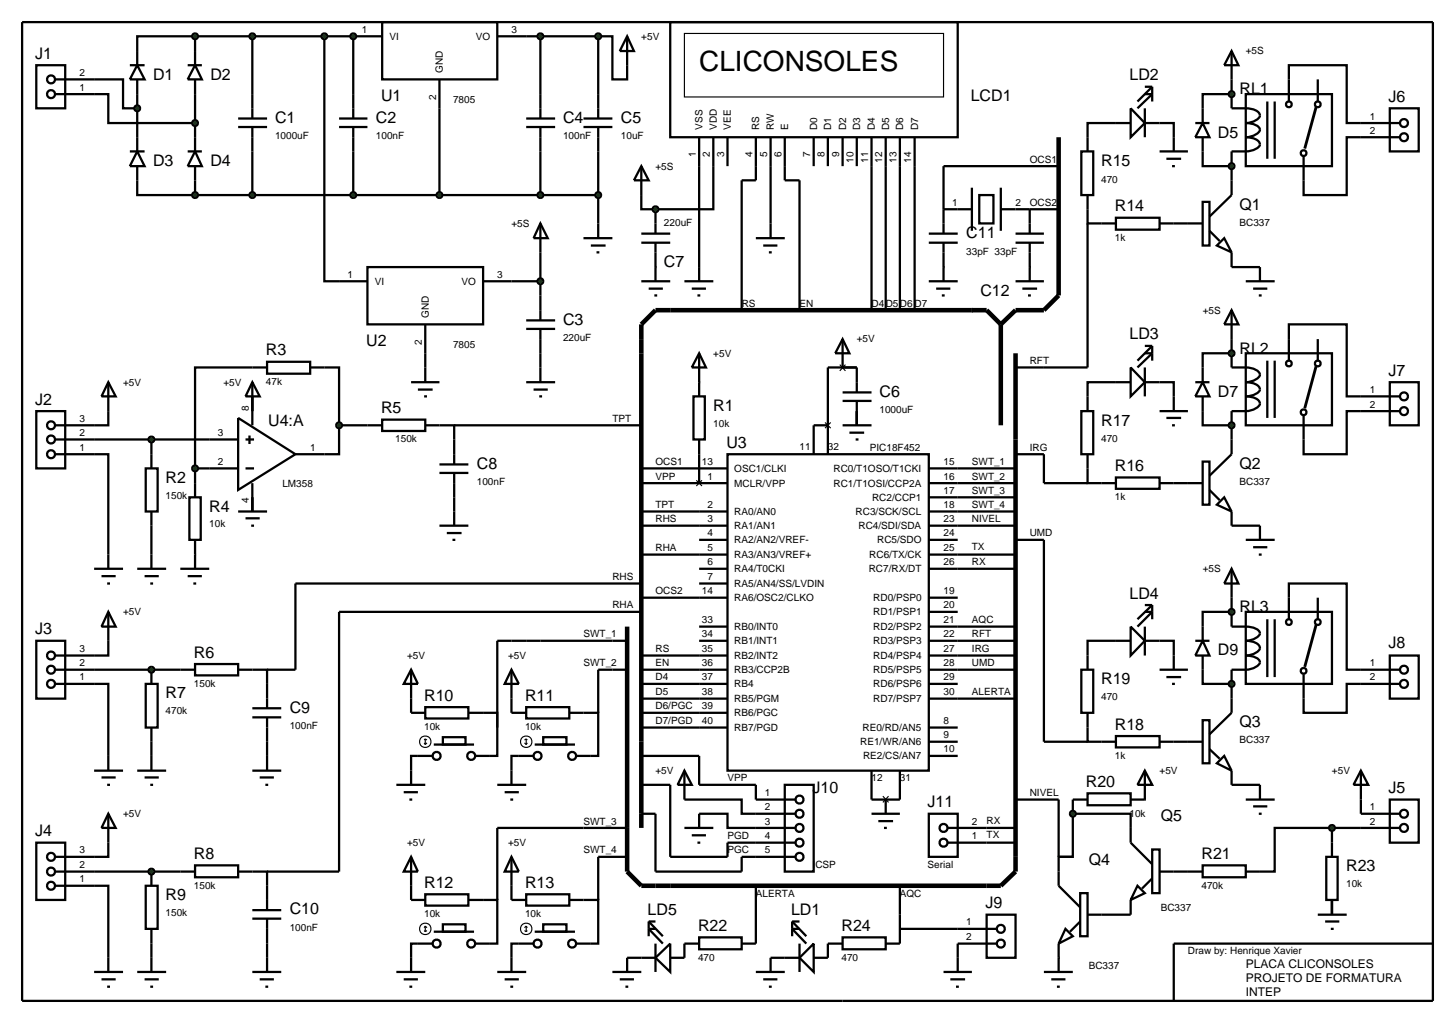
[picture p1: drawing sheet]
<svg xmlns="http://www.w3.org/2000/svg" width="257mm" height="180mm" viewBox="0 0 257 180" stroke-linecap="round" stroke-linejoin="round" font-family="sans-serif">
<g fill="none" stroke="#000" stroke-width=".4">
<path d="M3.9 3.9h248.8v172.6h-248.8zM6.4 11.5h5.1v7.6h-5.1zM9.7 14h12v5.1h2.5M9.7 16.6h9.4v5.1h15.3M22.9 11.5h2.6M24.2 11.5l1.3 2.5h-2.6zM24.2 14v12.7M33.1 11.5h2.5M34.4 6.4h-10.2v5.1M34.4 11.5l1.2 2.5h-2.5zM34.4 6.4v5.1M34.4 14v12.7"/>
<path d="M34.4 6.4h27.9v10.2M44.5 6.4v10.2M57.2 6.4v43.2h2.6M77.5 19.1v15.3M92.8 6.4h12.7M95.3 6.4v10.2M105.5 6.4h2.5v7.6h2.6v-2.5M105.5 6.4v10.2M217.2 16.6h-5.1v2.5M217.2 14v5.1M227.3 14v-2.5h10.2v10.2h2.5M22.9 26.7h2.6"/>
<path d="M24.2 29.3v5.1h10.2M24.2 26.7l1.3 2.6h-2.6zM33.1 26.7h2.5M34.4 26.7l1.2 2.6h-2.5zM34.4 29.3v5.1M34.4 34.4h71.1M44.5 26.7v7.7M62.3 26.7v7.7M95.3 26.7v7.7M105.5 26.7v12.7M123.3 29.3v17.8M125.8 29.3v7.6h-12.7v-2.5"/>
<path d="M135.9 29.3v10.1M166.4 36.9h2.5M179.1 36.9h2.5M191.8 36.9v2.5h2.5M196.8 21.7h-5v2.5M204.5 21.7h2.5v2.5M207 39.4h2.5M212.1 26.7v2.6h5.1M217.2 26.7v5.1M240 24.2h-2.5v10.2h-7.6v-2.6M90.2 49.6h5.1M95.3 44.5v7.6"/>
<path d="M148.6 59.8l1.2 2.5h-2.5zM148.6 59.8v5M217.2 47.1h5M217.2 59.8v5M227.3 59.8v-2.6h10.2v12.7h2.5M16.6 77.5h20.3M19.1 72.5v2.5h-2.5M26.7 77.5v2.6M44.5 64.8h-10.1v17.8M44.5 69.9v2.6M57.2 64.8h2.6v10.2M59.8 75v5.1h-2.6"/>
<path d="M59.8 75h5M75 62.3v2.5M77.5 75h2.6v2.5M95.3 62.3v2.5M122.3 69.9h2v7.6h-2zM123.3 62.3l1.2 2.5h-2.5zM123.3 62.3v7.6M123.3 77.5v7.7M146 75h-2.5v5.1M148.6 75h5.1M148.6 69.2h5.1M148.6 70.7h5.1"/>
<path d="M149.8 76.3h2.6M150.9 77.5h.5M151.1 69.2v-4.4h-5.1v15.3M151.1 70.7v4.3M196.8 67.4h-5v2.5M204.5 67.4h2.5v2.5M212.1 72.5v2.5h5.1M217.2 62.3h-5.1v2.5M217.2 72.5v5M240 72.5h-2.5v7.6h-7.6v-2.6M16.6 80.1h2.5v17.7M26.7 92.7v5.1"/>
<path d="M34.4 82.6v2.6M34.4 82.6h2.5M44.5 87.7v2.5M80.1 87.7v2.5M113.1 82.6h15.2M113.1 85.2h15.2M113.1 92.7h15.2M113.1 90.2h15.2M113.1 97.8h15.2M123.3 95.2h5M128.3 80.1h35.5v55.8h-35.5zM163.8 82.6h15.3"/>
<path d="M163.8 85.2h15.3M163.8 92.7h15.3M163.8 90.2h15.3M163.8 95.2h5.1M163.8 97.8h5.1M163.8 87.7h15.3M191.8 82.6v2.6h2.5M207 85.2h2.5M217.2 92.7h5M16.6 118.1h15.2M19.1 113v2.6h-2.5M44.5 118.1h2.6v2.5"/>
<path d="M113.1 118.1h15.2M113.1 105.4h15.2M113.1 115.6h15.2M123.3 100.3h5M123.3 102.9h5M123.3 110.5h5M123.3 113h5M163.8 118.1h15.3M163.8 100.3h5.1M163.8 105.4h5.1M163.8 107.9h5.1M163.8 110.5h15.3"/>
<path d="M163.8 113h15.3M163.8 115.6h15.3M196.8 113h-5v2.6M204.5 113h2.5v2.6M212.1 118.1v2.5h5.1M217.2 107.9h-5.1v2.6M217.2 105.4v5.1M217.2 118.1v5.1M227.3 105.4v-2.5h10.2v15.2h2.5M16.6 120.6h2.5v12.7M26.7 130.8v2.5M47.1 130.8v2.5"/>
<path d="M72.5 123.2v2.5M73.7 133.3h-1.2v2.6M85.2 125.7h2.5v7.6h-1.3M90.2 123.2v2.5M91.5 133.3h-1.3v2.6M102.9 125.7h2.6v7.6h-1.3M113.1 128.3h15.2M113.1 120.6h15.2M113.1 123.2h15.2M113.1 125.7h15.2M153.7 135.9v5.1h5v-5.1M163.8 130.8h5.1"/>
<path d="M163.8 128.3h5.1M163.8 133.3h5.1M163.8 120.6h5.1M163.8 123.2h15.3M191.8 128.3v2.5h2.5M207 130.8h2.5M217.2 138.4h5M240 120.6h-2.5v5.1h-7.6v-2.5M16.6 156.2h2.5v12.7M16.6 153.7h15.2M19.1 148.6v2.5h-2.5M44.5 153.7h2.6v2.5"/>
<path d="M72.5 156.2v2.5M85.2 158.7h2.5v7.7h-1.3M90.2 156.2v2.5M102.9 158.7h2.6v7.7h-1.3M120.7 141h10.1v2.5h2.5M123.3 143.5h5v2.5h5M153.7 143.5h5M154.9 144.8h2.6M155.9 146h.5M156.2 141v2.5M189.2 143.5h10.2v2.5M189.2 143.5v7.6h-2.5v2.6"/>
<path d="M189.2 141v2.5M207 153.7h2.5M234.9 146h-10.1v7.7h-2.6M234.9 146v2.6M234.9 158.7v2.6M234.9 146h5.1M240 141v2.5M26.7 166.4v2.5M47.1 166.4v2.5M73.7 166.4h-1.2v2.5M91.5 166.4h-1.3v2.5M110.6 168.9h2.5"/>
<path d="M120.7 166.4v2.5M135.9 168.9h2.5M146 166.4v2.5M168.9 166.4v2.5M194.3 161.3h5.1"/>
<circle cx="9" cy="14" r=".7"/>
<circle cx="9" cy="16.6" r=".7"/>
</g>
<path d="M118.2 54.7h53.2M113.1 62.3v68.5M179.1 77.5v73.6M118.2 156.2h55.8" fill="none" stroke="#000" stroke-width=".8" stroke-linecap="butt"/>
<path d="M155.7 140.4l1 1.1M156.7 140.4l-1 1.1" fill="none" stroke="#000" stroke-width=".2"/>
<g fill="#004000" stroke="#000" stroke-width=".4">
<path d="M23.9 18.7l.3-.1-.5 .5zM24.2 18.6l.4 .2 .1 .3zM24.2 19.6l.5-.5-.2 .4zM23.7 19.1l.5 .5-.4-.2z"/>
<path d="M34 21.4l.4-.2-.5 .5zM34.4 21.2l.4 .2 .1 .3zM34.4 22.2l.5-.5-.1 .3zM33.9 21.7l.5 .5-.3-.1z"/>
</g>
<g fill="#004000">
<path d="M24.2 18.6l.5 .5-.5 .5-.5-.5z"/>
<path d="M34.4 21.2l.5 .5-.5 .5-.5-.5z"/>
</g>
<path d="M44.5 16.6v4.3M42 20.9h5.1M42 22.4h5.1M44.5 22.4v4.3" fill="none" stroke="#000" stroke-width=".4"/>
<g fill="#004000" stroke="#000" stroke-width=".4">
<path d="M34 6.1l.4-.2-.5 .5zM34.4 5.9l.4 .2 .1 .3zM34.4 6.9l.5-.5-.1 .3zM33.9 6.4l.5 .5-.3-.1z"/>
<path d="M34 34.1l.4-.2-.5 .5zM34.4 33.9l.4 .2 .1 .3zM34.4 34.9l.5-.5-.1 .3zM33.9 34.4l.5 .5-.3-.1z"/>
</g>
<g fill="#004000">
<path d="M33.9 6.4l.5-.5 .5 .5-.5 .5z"/>
<path d="M33.9 34.4l.5-.5 .5 .5-.5 .5z"/>
</g>
<path d="M62.3 16.6v4.3M59.8 20.9h5M59.8 22.4h5M62.3 22.4v4.3" fill="none" stroke="#000" stroke-width=".4"/>
<g fill="#004000" stroke="#000" stroke-width=".4">
<path d="M44.1 6.1l.4-.2-.5 .5zM44.5 5.9l.4 .2 .1 .3zM44.5 6.9l.5-.5-.1 .3zM44 6.4l.5 .5-.3-.1z"/>
<path d="M44.1 34.1l.4-.2-.5 .5zM44.5 33.9l.4 .2 .1 .3zM44.5 34.9l.5-.5-.1 .3zM44 34.4l.5 .5-.3-.1z"/>
</g>
<g fill="#004000">
<path d="M44 6.4l.5-.5 .5 .5-.5 .5z"/>
<path d="M44 34.4l.5-.5 .5 .5-.5 .5z"/>
</g>
<path d="M62.3 6.4h5.1M67.4 3.9h20.3v10.1h-20.3zM77.5 14v5.1M87.7 6.4h5.1M95.3 16.6v4.3M92.8 20.9h5.1M92.8 22.4h5.1M95.3 22.4v4.3" fill="none" stroke="#000" stroke-width=".4"/>
<path d="M77.2 34l.3-.1-.5 .5zM77.5 33.9l.4 .2 .1 .3zM77.5 34.9l.5-.5-.1 .3zM77 34.4l.5 .5-.4-.2z" fill="#004000" stroke="#000" stroke-width=".4"/>
<path d="M77.5 33.9l.5 .5-.5 .5-.5-.5z" fill="#004000"/>
<path d="M105.5 16.6v4.3M102.9 20.9h5.1M102.9 22.4h5.1M105.5 22.4v4.3" fill="none" stroke="#000" stroke-width=".4"/>
<path d="M95 6l.3-.1-.5 .5zM95.3 5.9l.4 .2 .1 .3zM95.8 6.4l-.1 .3-.4 .2zM94.8 6.4l.5 .5-.3-.1z" fill="#004000" stroke="#000" stroke-width=".4"/>
<path d="M94.8 6.4l.5-.5 .5 .5-.5 .5z" fill="#004000"/>
<path d="M113.1 59.8v2.5" fill="none" stroke="#000" stroke-width=".8" stroke-linecap="butt"/>
<path d="M95 34l.3-.1-.5 .5zM95.3 33.9l.4 .2 .1 .3zM95.8 34.4l-.1 .3-.4 .2zM94.8 34.4l.5 .5-.3-.1z" fill="#004000" stroke="#000" stroke-width=".4"/>
<path d="M94.8 34.4l.5-.5 .5 .5-.5 .5z" fill="#004000"/>
<path d="M110.6 6.4l1.2 2.6h-2.5zM110.6 6.4v5.1" fill="none" stroke="#000" stroke-width=".4"/>
<path d="M105.2 6l.3-.1-.5 .5zM105.5 5.9l.3 .1 .2 .4zM106 6.4l-.2 .4-.3 .1zM105 6.4l.5 .5-.4-.2z" fill="#004000" stroke="#000" stroke-width=".4"/>
<path d="M105.5 5.9l.5 .5-.5 .5-.5-.5z" fill="#004000"/>
<path d="M105.5 39.4v2.6M59.8 49.6h5M64.8 47.1h20.4v10.1h-20.4zM75 57.2v5.1M85.2 49.6h5M102.9 42h5.1M104.2 43.3h2.6M105.2 44.5h.5" fill="none" stroke="#000" stroke-width=".4"/>
<g fill="#004000" stroke="#000" stroke-width=".4">
<path d="M62 6l.3-.1-.5 .5zM62.3 5.9l.4 .2 .1 .3zM62.3 6.9l.5-.5-.2 .4zM61.8 6.4l.5 .5-.4-.2z"/>
<path d="M62 34l.3-.1-.5 .5zM62.3 33.9l.4 .2 .1 .3zM62.3 34.9l.5-.5-.2 .4zM61.8 34.4l.5 .5-.4-.2z"/>
<path d="M56.8 6.1l.4-.2-.5 .5zM57.2 5.9l.4 .2 .1 .3zM57.2 6.9l.5-.5-.1 .3zM56.7 6.4l.5 .5-.3-.1z"/>
</g>
<g fill="#004000">
<path d="M62.3 5.9l.5 .5-.5 .5-.5-.5z"/>
<path d="M62.3 33.9l.5 .5-.5 .5-.5-.5z"/>
<path d="M56.7 6.4l.5-.5 .5 .5-.5 .5z"/>
</g>
<g fill="none" stroke="#000" stroke-width=".4">
<path d="M95.3 39.4l1.3 2.6h-2.5zM95.3 39.4v5.1M92.8 56.5h5.1M92.8 58h5.1M95.3 52.1v4.4M95.3 58v4.3M72.5 67.4h5M73.7 68.7h2.6M74.8 69.9h.5M75 64.8v2.6M92.8 67.4h5.1M94.1 68.7h2.5"/>
<path d="M95.1 69.9h.5M95.3 64.8v2.6"/>
</g>
<g fill="#004000" stroke="#000" stroke-width=".4">
<path d="M94.9 49.3l.4-.2-.5 .5zM95.3 49.1l.3 .1 .2 .4zM95.8 49.6l-.1 .3-.4 .2zM94.8 49.6l.5 .5-.4-.2z"/>
<path d="M105.2 34l.3-.1-.5 .5zM105.5 33.9l.3 .1 .2 .4zM106 34.4l-.2 .4-.3 .1zM105 34.4l.5 .5-.4-.2z"/>
</g>
<g fill="#004000">
<path d="M94.8 49.6l.5-.5 .5 .5-.5 .5z"/>
<path d="M105.5 33.9l.5 .5-.5 .5-.5-.5z"/>
</g>
<g fill="none" stroke="#000" stroke-width=".4">
<path d="M118.2 3.9h50.7v20.3h-50.7zM113.1 29.3l1.3 2.5h-2.6zM113.1 29.3v5.1M115.6 36.9v4.3M123.3 24.2v5.1M125.8 24.2v5.1M128.3 24.2v5.1M133.3 24.2v5.1M135.9 24.2v5.1M135.9 39.4v2.6M138.4 24.2v5.1M143.5 24.2v5.1"/>
<path d="M146 24.2v5.1M148.6 24.2v5.1M151.1 24.2v5.1M153.7 24.2v5.1M156.2 24.2v5.1M158.7 24.2v5.1M161.3 24.2v5.1M113.1 49.6h5.1M113.1 41.2h5.1M113.1 42.8h5.1M114.4 50.9h2.5M115.4 52.1h.5"/>
<path d="M115.6 42.8v6.8M120.7 49.6h5.1M122 50.9h2.5M123 52.1h.5M123.3 47.1v2.5M133.3 42h5.1M134.6 43.3h2.5M135.6 44.5h.5"/>
</g>
<path d="M120.7 5.9h45.7v11.2h-45.7z" fill="none" stroke="#000" stroke-width=".2"/>
<path d="M115.3 36.5l.3-.1-.5 .5zM115.6 36.4l.4 .2 .1 .3zM116.1 36.9l-.1 .3-.4 .2zM115.1 36.9l.5 .5-.4-.2z" fill="#004000" stroke="#000" stroke-width=".4"/>
<path d="M115.1 36.9l.5-.5 .5 .5-.5 .5z" fill="#004000"/>
<g fill="none" stroke="#000" stroke-width=".4">
<path d="M133.3 29.3v2.5h-2.5v22.9M138.4 29.3v2.5h2.6v22.9M153.7 29.3v25.4M156.2 29.3v25.4M158.7 29.3v25.4M161.3 29.3v25.4M19.1 67.4l1.3 2.5h-2.5zM19.1 67.4v5.1M36.9 77.5h5.1M42 73.7l10.1 6.4-10.1 6.3zM43.3 77.5h1.5M44 76.8v1.5"/>
<path d="M44.5 69.9v5.1M44.5 64.8h2.6M47.1 63.8h7.6v2.1h-7.6zM54.7 64.8h2.5M64.8 75h2.6M67.4 74h7.6v2h-7.6zM75 75h2.5M19.1 97.8v2.5M25.7 82.6h2.1v7.6h-2.1zM26.7 80.1v2.5M26.7 90.2v2.5M33.4 87.7h2v7.5h-2z"/>
<path d="M34.4 85.2v2.5M34.4 95.2v5.1M36.9 82.6h5.1M43.3 82.6h1.5M44.5 85.2v5M52.1 80.1h5.1M16.6 100.3h5.1M17.9 101.6h2.5M18.9 102.9h.5M31.8 100.3h5.1M33.1 101.6h2.5M34.1 102.9h.5"/>
</g>
<path d="M122.8 84.7l1 1M123.8 84.7l-1 1" fill="none" stroke="#000" stroke-width=".2"/>
<path d="M59.4 74.7l.4-.2-.5 .5zM59.8 74.5l.4 .2 .1 .3zM60.3 75l-.1 .3-.4 .2zM59.3 75l.5 .5-.4-.2z" fill="#004000" stroke="#000" stroke-width=".4"/>
<path d="M59.3 75l.5-.5 .5 .5-.5 .5z" fill="#004000"/>
<g fill="none" stroke="#000" stroke-width=".4">
<path d="M6.4 72.5h5.1v10.1h-5.1zM9.7 77.5h6.9M9.7 75h6.9M44.5 67.4l1.3 2.5h-2.5zM44.5 67.4v5.1M80.1 77.5v4.4M9.7 80.1h6.9M26.7 97.8v2.5M42 90.2h5.1M43.3 91.4h2.5M44.3 92.7h.5M44.5 87.7v2.5"/>
<path d="M77.5 81.9h5.1M77.5 83.4h5.1M77.5 92.7h5.1M78.8 94h2.6M79.8 95.2h.5M80.1 83.4v4.3M80.1 90.2v2.5M24.2 100.3h5.1M25.5 101.6h2.5M26.5 102.9h.5"/>
<circle cx="9" cy="75" r=".7"/>
<circle cx="9" cy="77.5" r=".7"/>
<circle cx="9" cy="80.1" r=".7"/>
</g>
<g fill="#004000" stroke="#000" stroke-width=".4">
<path d="M26.3 77.2l.4-.2-.5 .5zM26.7 77l.4 .2 .1 .3zM26.7 78l.5-.5-.1 .3zM26.2 77.5l.5 .5-.4-.2z"/>
<path d="M34 82.3l.4-.2-.5 .5zM34.4 82.1l.4 .2 .1 .3zM34.4 83.1l.5-.5-.1 .3zM33.9 82.6l.5 .5-.3-.1z"/>
</g>
<g fill="#004000">
<path d="M26.2 77.5l.5-.5 .5 .5-.5 .5z"/>
<path d="M33.9 82.6l.5-.5 .5 .5-.5 .5z"/>
</g>
<g fill="none" stroke="#000" stroke-width=".4">
<path d="M80.1 75h33M6.4 113h5.1v10.2h-5.1zM9.7 118.1h6.9M9.7 115.6h6.9M19.1 107.9l1.3 2.6h-2.5zM19.1 107.9v5.1M26.7 118.1v2.5M31.8 118.1h2.6M34.4 117.1h7.6v2h-7.6zM42 118.1h2.5M9.7 120.6h6.9M16.6 135.9h5.1"/>
<path d="M17.9 137.1h2.5M18.9 138.4h.5M19.1 133.3v2.6M25.7 120.6h2.1v7.7h-2.1zM26.7 128.3v2.5M44.5 135.9h5.1M44.5 124.9h5.1M44.5 126.5h5.1M45.8 137.1h2.5M46.8 138.4h.5M47.1 120.6v4.3M47.1 126.5v4.3"/>
<path d="M47.1 133.3v2.6"/>
<circle cx="9" cy="118.1" r=".7"/>
<circle cx="9" cy="115.6" r=".7"/>
<circle cx="9" cy="120.6" r=".7"/>
</g>
<path d="M26.4 117.7l.3-.1-.5 .5zM26.7 117.6l.4 .2 .1 .3zM27.2 118.1l-.2 .4-.3 .1zM26.2 118.1l.5 .5-.4-.2z" fill="#004000" stroke="#000" stroke-width=".4"/>
<path d="M26.7 117.6l.5 .5-.5 .5-.5-.5z" fill="#004000"/>
<g fill="none" stroke="#000" stroke-width=".4">
<path d="M113.1 102.9h-61v15.2h-5M24.2 135.9h5.1M25.5 137.1h2.5M26.5 138.4h.5M26.7 133.3v2.6M6.4 148.6h5.1v10.1h-5.1zM9.7 153.7h6.9M9.7 156.2h6.9M9.7 151.1h6.9M19.1 143.5l1.3 2.5h-2.5zM19.1 143.5v5.1M25.7 156.2h2.1v7.6h-2.1z"/>
<path d="M26.7 153.7v2.5M31.8 153.7h2.6M34.4 152.6h7.6v2.1h-7.6zM42 153.7h2.5M47.1 156.2v4.3M16.6 171.4h5.1M17.9 172.7h2.5M18.9 174h.5M19.1 168.9v2.5M26.7 163.8v2.6M44.5 171.4h5.1M44.5 160.5h5.1"/>
<path d="M44.5 162h5.1M45.8 172.7h2.5M46.8 174h.5M47.1 162v4.4M47.1 168.9v2.5"/>
<circle cx="9" cy="156.2" r=".7"/>
<circle cx="9" cy="151.1" r=".7"/>
<circle cx="9" cy="153.7" r=".7"/>
</g>
<path d="M26.3 153.4l.4-.2-.5 .5zM26.7 153.2l.4 .2 .1 .3zM27.2 153.7l-.2 .4-.3 .1zM26.2 153.7l.5 .5-.3-.1z" fill="#004000" stroke="#000" stroke-width=".4"/>
<path d="M26.2 153.7l.5-.5 .5 .5-.5 .5z" fill="#004000"/>
<g fill="none" stroke="#000" stroke-width=".4">
<path d="M212.1 19.1v2.6M217.2 19.1a8.2 8.2 0 0 1 4.2 .4 .9 .9 0 0 1 .8 .8 .9 .9 0 0 1-.8 .9l-1.1 .4-.6 .1a3.2 3.2 0 0 1 2.4 .9 .88 .88 0 0 1-.7 1.1l-1.1 .4-.6 .1a2.98 2.98 0 0 1 2.4 .9 .85 .85 0 0 1-.7 1.2 7.3 7.3 0 0 1-4.2 .4M219.7 16.6h15.2v12.7h-15.2zM223.5 17.9v10.1M224.8 17.9v10.1M227.3 14v3.9M232.4 14v3.9M194.3 39.4h2.5M196.8 38.4h7.7v2.1h-7.7zM204.5 39.4h2.5M209.5 39.4h2.6M210.8 21.7h2.5"/>
<path d="M212.1 35.6h1.2v7.7h-1.2zM212.1 21.7l1.2 2.5h-2.5zM212.1 24.2v2.5M217.2 31.8v2.6l-3.9 3.8M229.9 27.5v4.3M213.3 40.7l1.8 1.8M214.6 43.3l1.3-1.3 1.3 2.5zM217.2 44.5v2.6M219.7 49.6h5.1M221 50.9h2.5M222 52.1h.5M222.2 47.1v2.5"/>
<path d="M72.5 118.1l1.2 2.5h-2.5zM72.5 118.1v5.1M90.2 118.1l1.3 2.5h-2.5zM90.2 118.1v5.1M110.6 113h-22.9v15.3M110.6 118.1h-5.1v7.6M113.1 107.9h-53.3v45.8h-12.7M69.9 138.4h5.1M71.2 139.7h2.5M72.5 125.7h2.5M72.5 135.9v2.5M73.7 133.3h2.6"/>
<path d="M75 124.7h7.6v2h-7.6zM76.5 131.3h7.1M78.1 130h4v1.3h-4zM82.6 125.7h2.6M83.9 133.3h2.5M87.7 138.4h5.1M89 139.7h2.5M90.2 125.7h2.6M90.2 135.9v2.5M91.5 133.3h2.6M92.8 124.7h7.6v2h-7.6zM94.3 131.3h7.1"/>
<path d="M95.8 130h4.1v1.3h-4.1zM100.4 125.7h2.5M101.7 133.3h2.5M72.2 141h.5M72.5 151.1l1.2 2.6h-2.5zM72.5 151.1v5.1M72.5 158.7h2.5M75 157.7h7.6v2h-7.6zM82.6 158.7h2.6M90 141h.5M90.2 151.1l1.3 2.6h-2.5zM90.2 151.1v5.1"/>
<path d="M90.2 158.7h2.6M92.8 157.7h7.6v2h-7.6zM100.4 158.7h2.5M110.6 151.1h-5.1v7.6M110.6 146h-22.9v12.7M24.2 171.4h5.1M25.5 172.7h2.5M26.5 174h.5M26.7 168.9v2.5M69.9 171.4h5.1M71.2 172.7h2.5M72.2 174h.5"/>
<path d="M72.5 168.9v2.5M73.7 166.4h2.6M76.5 164.3h7.1M78.1 163h4v1.3h-4zM83.9 166.4h2.5M87.7 171.4h5.1M89 172.7h2.5M90 174h.5M90.2 168.9v2.5M91.5 166.4h2.6M94.3 164.3h7.1M95.8 163h4.1v1.3h-4.1z"/>
<path d="M101.7 166.4h2.5"/>
<circle cx="227.3" cy="18.4" r=".51"/>
<circle cx="232.4" cy="18.4" r=".51"/>
<circle cx="229.9" cy="27" r=".51"/>
<circle cx="77" cy="133.3" r=".7"/>
<circle cx="83.1" cy="133.3" r=".7"/>
<circle cx="94.8" cy="133.3" r=".7"/>
<circle cx="100.9" cy="133.3" r=".7"/>
<circle cx="77" cy="166.4" r=".7"/>
<circle cx="83.1" cy="166.4" r=".7"/>
<circle cx="94.8" cy="166.4" r=".7"/>
<circle cx="100.9" cy="166.4" r=".7"/>
</g>
<g fill="none" stroke="#000" stroke-width=".2">
<path d="M74.8 131l.2 .3M75 130.3v1M75 130.3l.3 .2M75 130.3l-.2 .2M75.3 131l-.3 .3M92.5 131l.3 .3M92.8 130.3v1M92.8 130.3l.2 .2M92.8 130.3l-.3 .2M93 131l-.2 .3M74.8 164.1l.2 .2M75 163.3v1"/>
<path d="M75 163.3l.3 .3M75 163.3l-.2 .3M75.3 164.1l-.3 .2M92.5 164.1l.3 .2M92.8 163.3v1M92.8 163.3l.2 .3M92.8 163.3l-.3 .3M93 164.1l-.2 .2"/>
<circle cx="75" cy="130.8" r="1.01"/>
<circle cx="92.8" cy="130.8" r="1.01"/>
<circle cx="75" cy="163.8" r="1.01"/>
<circle cx="92.8" cy="163.8" r="1.01"/>
</g>
<path d="M110.6 110.5v35.5M115.6 156.2h2.6" fill="none" stroke="#000" stroke-width=".8" stroke-linecap="butt"/>
<path d="M232.1 18.9l-2 7.3" fill="none" stroke="#000" stroke-width=".5"/>
<path d="M216.8 29l.4-.2-.5 .5zM217.2 28.8l.4 .2 .1 .3zM217.7 29.3l-.1 .3-.4 .2zM216.7 29.3l.5 .5-.4-.2z" fill="#004000" stroke="#000" stroke-width=".4"/>
<path d="M216.7 29.3l.5-.5 .5 .5-.5 .5z" fill="#004000"/>
<path d="M217.2 9l1.2 2.5h-2.5zM217.2 9v5" fill="none" stroke="#000" stroke-width=".4"/>
<path d="M216.8 16.3l.4-.2-.5 .5zM217.2 16.1l.4 .2 .1 .3zM217.7 16.6l-.1 .3-.4 .2zM216.7 16.6l.5 .5-.4-.2z" fill="#004000" stroke="#000" stroke-width=".4"/>
<path d="M216.7 16.6l.5-.5 .5 .5-.5 .5z" fill="#004000"/>
<g fill="none" stroke="#000" stroke-width=".4">
<path d="M199.4 19.1l2.5 2.6-2.5 2.5zM201.9 19.1v5.1M201.9 16.6h1.3l-2.6 2.5M201.9 15.3h1.3M203.2 15.3l-2.6 2.6M203.2 15.3v2.6M245.1 19.1h5.1v7.6h-5.1zM190.7 26.7h2.1v7.7h-2.1zM191.8 24.2v2.5M191.8 34.4v2.5M196.8 21.7h2.6M201.9 21.7h2.6"/>
<path d="M204.5 26.7h5M205.7 28h2.6M206.7 29.3h.5M207 24.2v2.5M240 21.7h6.9M240 24.2h6.9M227.3 59.8v3.8M232.4 59.8v3.8M210.8 67.4h2.5M212.1 67.4l1.2 2.5h-2.5zM212.1 64.8v2.6M212.1 69.9v2.6"/>
<path d="M217.2 64.8a7.6 7.6 0 0 1 4.2 .4 .89 .89 0 0 1 .7 1.2 3 3 0 0 1-2.4 1 2.98 2.98 0 0 1 2.4 .9 .85 .85 0 0 1-.7 1.2l-1.1 .3-.6 .1a2.98 2.98 0 0 1 2.4 .9 .91 .91 0 0 1-.7 1.2 6.6 6.6 0 0 1-4.2 .5M217.2 77.5v2.6l-3.9 3.8M219.7 62.3h15.2v12.7h-15.2zM223.5 63.6v10.1M224.8 63.6v10.1M229.9 73.2v4.3M194.3 85.2h2.5M196.8 84.2h7.7v2h-7.7zM204.5 85.2h2.5M209.5 85.2h2.6M212.1 81.4h1.2v7.6h-1.2zM213.3 86.4l1.8 1.8"/>
<path d="M214.6 89l1.3-1.3 1.3 2.5zM217.2 90.2v2.5M219.7 95.2h5.1M221 96.5h2.5M222 97.8h.5M222.2 92.7v2.5"/>
<circle cx="247.6" cy="24.2" r=".7"/>
<circle cx="247.6" cy="21.7" r=".7"/>
<circle cx="227.3" cy="64.1" r=".51"/>
<circle cx="229.9" cy="72.7" r=".51"/>
<circle cx="232.4" cy="64.1" r=".51"/>
</g>
<path d="M232.1 64.6l-2 7.4" fill="none" stroke="#000" stroke-width=".5"/>
<path d="M216.8 74.7l.4-.2-.5 .5zM217.2 74.5l.4 .2 .1 .3zM217.7 75l-.1 .3-.4 .2zM216.7 75l.5 .5-.4-.2z" fill="#004000" stroke="#000" stroke-width=".4"/>
<path d="M216.7 75l.5-.5 .5 .5-.5 .5z" fill="#004000"/>
<path d="M217.2 54.7l1.2 2.5h-2.5zM217.2 54.7v5.1" fill="none" stroke="#000" stroke-width=".4"/>
<path d="M216.8 62l.4-.2-.5 .5zM217.2 61.8l.4 .2 .1 .3zM217.7 62.3l-.1 .3-.4 .2zM216.7 62.3l.5 .5-.4-.2z" fill="#004000" stroke="#000" stroke-width=".4"/>
<path d="M216.7 62.3l.5-.5 .5 .5-.5 .5z" fill="#004000"/>
<g fill="none" stroke="#000" stroke-width=".4">
<path d="M190.7 72.5h2.1v7.6h-2.1zM191.8 69.9v2.6M196.8 67.4h2.6M199.4 64.8l2.5 2.6-2.5 2.5zM201.9 64.8v5.1M201.9 62.3h1.3l-2.6 2.5M201.9 61h1.3M201.9 67.4h2.6M203.2 61l-2.6 2.6M203.2 61v2.6M204.5 72.5h5M205.7 73.7h2.6"/>
<path d="M206.7 75h.5M207 69.9v2.6M240 72.5h6.9M240 69.9h6.9M245.1 67.4h5.1v7.6h-5.1zM191.8 80.1v2.5M210.8 113h2.5M212.1 113l1.2 2.6h-2.5zM212.1 110.5v2.5M212.1 115.6v2.5M217.2 110.5a8.6 8.6 0 0 1 4.2 .3 .84 .84 0 0 1 .7 1.2 3 3 0 0 1-2.4 1 2.98 2.98 0 0 1 2.4 .9 .91 .91 0 0 1-.7 1.2l-1.1 .4-.6 .1a3.2 3.2 0 0 1 2.4 .9 .88 .88 0 0 1-.7 1.1 6.6 6.6 0 0 1-4.2 .5M219.7 107.9h15.2v12.7h-15.2z"/>
<path d="M223.5 109.2v10.2M224.8 109.2v10.2M227.3 105.4v3.8M229.9 118.9v4.3M232.4 105.4v3.8M194.3 130.8h2.5M196.8 129.8h7.7v2h-7.7zM204.5 130.8h2.5M209.5 130.8h2.6M212.1 127h1.2v7.6h-1.2zM213.3 132.1l1.8 1.7M214.6 134.6l1.3-1.3 1.3 2.6z"/>
<path d="M217.2 123.2v2.5l-3.9 3.8M217.2 135.9v2.5M222.2 138.4v2.6M219.7 141h5.1M221 142.2h2.5M222 143.5h.5"/>
<circle cx="247.6" cy="72.5" r=".7"/>
<circle cx="247.6" cy="69.9" r=".7"/>
<circle cx="227.3" cy="109.7" r=".51"/>
<circle cx="229.9" cy="118.3" r=".51"/>
<circle cx="232.4" cy="109.7" r=".51"/>
</g>
<path d="M232.1 110.2l-2 7.4" fill="none" stroke="#000" stroke-width=".5"/>
<path d="M216.9 120.2l.3-.1-.5 .5zM217.2 120.1l.4 .2 .1 .3zM217.7 120.6l-.1 .3-.4 .2zM216.7 120.6l.5 .5-.4-.2z" fill="#004000" stroke="#000" stroke-width=".4"/>
<path d="M217.2 120.1l.5 .5-.5 .5-.5-.5z" fill="#004000"/>
<path d="M217.2 100.3l1.2 2.6h-2.5zM217.2 100.3v5.1" fill="none" stroke="#000" stroke-width=".4"/>
<path d="M216.9 107.5l.3-.1-.5 .5zM217.2 107.4l.4 .2 .1 .3zM217.7 107.9l-.1 .3-.4 .2zM216.7 107.9l.5 .5-.4-.2z" fill="#004000" stroke="#000" stroke-width=".4"/>
<path d="M217.2 107.4l.5 .5-.5 .5-.5-.5z" fill="#004000"/>
<g fill="none" stroke="#000" stroke-width=".4">
<path d="M190.7 118.1h2.1v7.6h-2.1zM191.8 115.6v2.5M196.8 113h2.6M199.4 110.5l2.5 2.5-2.5 2.6zM201.9 110.5v5.1M201.9 107.9h1.3l-2.6 2.6M201.9 106.7h1.3M201.9 113h2.6M203.2 106.7l-2.6 2.5M203.2 106.7v2.5M204.5 118.1h5M205.7 119.4h2.6"/>
<path d="M207 115.6v2.5M240 118.1h6.9M245.1 115.6h5.1v7.6h-5.1zM191.8 139.9h7.6v2.1h-7.6zM191.8 125.7v2.6M201.9 135.9l1.3 2.5h-2.6zM201.9 135.9v5.1h-2.5M206.7 120.6h.5M240 135.9l1.3 2.5h-2.6zM240 120.6h6.9M240 135.9v5.1M189.2 141h2.6"/>
<path d="M199.4 146v2.6l3.8 3.8M199.4 158.7v2.6M200.6 156.2l1.3 1.3-2.5 1.2zM203.2 149.8h1.3v7.7h-1.3zM203.2 154.9l-1.8 1.8M204.5 153.7h2.5M184.1 171.4h5.1M185.4 172.7h2.5M186.4 174h.5M186.7 168.9v2.5"/>
<circle cx="247.6" cy="118.1" r=".7"/>
<circle cx="247.6" cy="120.6" r=".7"/>
</g>
<path d="M188.9 143.1l.3-.1-.5 .5zM189.2 143l.4 .2 .1 .3zM189.7 143.5l-.1 .3-.4 .2zM188.7 143.5l.5 .5-.4-.2z" fill="#004000" stroke="#000" stroke-width=".4"/>
<path d="M189.2 143l.5 .5-.5 .5-.5-.5z" fill="#004000"/>
<g fill="none" stroke="#000" stroke-width=".4">
<path d="M168.9 36.9h2.5M171.4 33.1v7.6M172.7 34.4h2.5v5h-2.5zM176.5 33.1v7.6M176.5 36.9h2.6M186.7 36.9h-5.1v4.3M186.7 29.3h-20.3v11.9M191.8 39.4v25.4h-12.7M163.8 41.2h5.1M163.8 42.8h5.1M163.8 49.6h5.1M165.1 50.9h2.5"/>
<path d="M166.1 52.1h.5M166.4 42.8v6.8M179.1 41.2h5M179.1 42.8h5M179.1 49.6h5M180.3 50.9h2.6M181.3 52.1h.5M181.6 42.8v6.8M179.1 80.1h5v5.1h7.7M179.1 95.2h5v35.6h7.7M113.1 133.3h10.2v5.1h10v2.6h6.9M113.1 138.4h5.1v12.7h10.1v-2.5h11.9"/>
<path d="M120.7 135.9l1.3 2.5h-2.5zM120.7 135.9v5.1M138.4 138.4h5.1v15.3h-5.1zM113.1 143.5h2.5v10.2h15.2v-2.6h9.4M120.7 146h5.1M122 147.3h2.5M123 148.6h.5M123.3 143.5v2.5M133.3 143.5h6.9M133.3 146h6.9M158.7 156.2v5.1M179.1 141h7.6v10.1h2.5"/>
<path d="M209.5 153.7h2.6M212.1 152.6h7.6v2.1h-7.6zM219.7 153.7h2.5M233.9 151.1h2v7.6h-2zM234.9 148.6v2.5M234.9 158.7v2.6M240 143.5h6.9M240 146h6.9M245.1 141h5.1v7.6h-5.1zM108 171.4h5.1M109.3 172.7h2.5M110.3 174h.5"/>
<path d="M110.6 168.9v2.5M113.1 168.9h2.5M114.4 162.5l2.5 2.6M114.4 162.5h1.2M114.4 162.5v2.6M115.6 168.9l2.6-2.5v5zM115.6 163.8h-1.2l2.5 2.6M115.6 166.4v5M118.2 168.9h2.5M120.7 166.4h2.6M123.3 165.3h7.5v2.1h-7.5zM130.8 166.4h2.5"/>
<path d="M158.7 163.8h17M166.4 171.4h5M167.6 172.7h2.6M168.6 174h.5M168.9 166.4h6.8M168.9 168.9v2.5M174 161.3h5.1v7.6h-5.1zM232.4 161.3h5.1M233.7 162.5h2.5M234.7 163.8h.5M252.7 166.4h-45.7v10.1"/>
<circle cx="141" cy="141" r=".7"/>
<circle cx="141" cy="151.1" r=".7"/>
<circle cx="141" cy="146" r=".7"/>
<circle cx="141" cy="143.5" r=".7"/>
<circle cx="141" cy="148.6" r=".7"/>
<circle cx="247.6" cy="146" r=".7"/>
<circle cx="247.6" cy="143.5" r=".7"/>
<circle cx="176.5" cy="166.4" r=".7"/>
<circle cx="176.5" cy="163.8" r=".7"/>
</g>
<path d="M186.7 24.2v27.9l-2.6 2.6h-5l-2.6 2.5M118.2 54.7h-2.6l-2.5 2.5v2.6M171.4 54.7h2.6l2.5 2.5M176.5 57.2v17.8M179.1 62.3v15.2M113.1 130.8v15.2M110.6 146v7.7l2.5 2.5h2.5M179.1 151.1v2.6l-2.6 2.5h-2.5" fill="none" stroke="#000" stroke-width=".8" stroke-linecap="butt"/>
<path d="M234.5 145.7l.4-.2-.5 .5zM234.9 145.5l.3 .1 .2 .4zM234.9 146.5l.5-.5-.1 .3zM234.4 146l.5 .5-.4-.2z" fill="#004000" stroke="#000" stroke-width=".4"/>
<path d="M234.9 145.5l.5 .5-.5 .5-.5-.5z" fill="#004000"/>
<g fill="none" stroke="#000" stroke-width=".4">
<path d="M168.9 97.8h10.2M168.9 100.3h10.2M133.3 156.2v10.2M163.8 143.5h5.1v7.6h-5.1zM167.1 148.6h12M167.1 146h12M186.7 153.7v2.5l3.8 3.8M190.5 157.5h1.3v7.6h-1.3zM133.3 171.4h5.1M134.6 172.7h2.5M135.6 174h.5M135.9 168.9v2.5"/>
<path d="M138.4 168.9h2.6M139.7 162.5l2.5 2.6M139.7 162.5h1.3M139.7 162.5v2.6M141 168.9l2.5-2.5v5zM141 166.4v5M141 163.8h-1.3l2.5 2.6M143.5 168.9h2.5M146 166.4h2.6M148.6 165.3h7.6v2.1h-7.6zM158.7 161.3v5.1h-2.5M186.7 166.4v2.5"/>
<path d="M187.9 163.8l1.3 1.3-2.5 1.3zM190.5 162.5l-1.8 1.8M191.8 161.3h2.5"/>
<circle cx="166.4" cy="148.6" r=".7"/>
<circle cx="166.4" cy="146" r=".7"/>
</g>
<path d="M145.5 74.5l1 1M146.5 74.5l-1 1M148.1 64.3l1 1.1M149.1 64.3l-1 1.1" fill="none" stroke="#000" stroke-width=".2"/>
<text font-size="4.9" x="123.3" y="12.5">CLICONSOLES</text>
<g font-size="2.8">
<text x="6.2" y="10.4">J1</text>
<text x="27" y="14.1">D1</text>
<text x="37.1" y="14.1">D2</text>
<text x="67.2" y="17.9">U1</text>
<text x="171.2" y="17.9">LCD1</text>
<text x="199.2" y="14.2">LD2</text>
<text x="218.6" y="16.6">RL1</text>
<text x="244.9" y="18">J6</text>
<text x="48.5" y="21.7">C1</text>
<text x="66.3" y="21.7">C2</text>
<text x="99.3" y="21.7">C4</text>
<text x="109.5" y="21.7">C5</text>
<text x="27" y="29.3">D3</text>
<text x="37.1" y="29.3">D4</text>
<text x="194.2" y="29.3">R15</text>
<text x="214.8" y="24.3">D5</text>
<text x="170.4" y="42">C11</text>
<text x="196.6" y="37.3">R14</text>
<text x="218.6" y="37">Q1</text>
<text x="117.1" y="47.1">C7</text>
<text x="172.9" y="52.2">C12</text>
<text x="99.3" y="57.3">C3</text>
<text x="199.2" y="59.9">LD3</text>
<text x="46.9" y="62.7">R3</text>
<text x="64.6" y="61.1">U2</text>
<text x="218.6" y="62.4">RL2</text>
<text x="6.2" y="71.4">J2</text>
<text x="155.1" y="70">C6</text>
<text x="214.8" y="70">D7</text>
<text x="244.9" y="66.3">J7</text>
<text x="47.3" y="75.2">U4:A</text>
<text x="67.2" y="72.9">R5</text>
<text x="125.8" y="72.5">R1</text>
<text x="194.2" y="75.1">R17</text>
<text x="84.1" y="82.7">C8</text>
<text x="128.1" y="79">U3</text>
<text x="196.6" y="83.1">R16</text>
<text x="218.6" y="82.7">Q2</text>
<text x="29.2" y="85.2">R2</text>
<text x="36.9" y="90.3">R4</text>
<text x="199.2" y="105.6">LD4</text>
<text x="218.6" y="108">RL3</text>
<text x="6.2" y="111.9">J3</text>
<text x="34.2" y="116">R6</text>
<text x="214.8" y="115.6">D9</text>
<text x="244.9" y="114.4">J8</text>
<text x="29.2" y="123.2">R7</text>
<text x="51.1" y="125.8">C9</text>
<text x="74.8" y="123.6">R10</text>
<text x="92.6" y="123.6">R11</text>
<text x="194.2" y="120.7">R19</text>
<text x="196.6" y="128.7">R18</text>
<text x="218.6" y="128.3">Q3</text>
<text x="143.3" y="139.8">J10</text>
<text x="163.6" y="142.4">J11</text>
<text x="191.5" y="138.8">R20</text>
<text x="244.9" y="139.8">J5</text>
<text x="6.2" y="147.5">J4</text>
<text x="204.7" y="144.9">Q5</text>
<text x="34.2" y="151.5">R8</text>
<text x="192" y="152.5">Q4</text>
<text x="211.9" y="151.5">R21</text>
<text x="237.4" y="153.7">R23</text>
<text x="29.2" y="158.8">R9</text>
<text x="51.1" y="161.3">C10</text>
<text x="74.8" y="156.6">R12</text>
<text x="92.6" y="156.6">R13</text>
<text x="114.2" y="161.4">LD5</text>
<text x="139.5" y="161.4">LD1</text>
<text x="173.8" y="160.2">J9</text>
<text x="123.1" y="164.2">R22</text>
<text x="148.4" y="164.2">R24</text>
</g>
<g font-size="2.1">
<text x="219.7" y="170.6">PLACA CLICONSOLES</text>
<text x="219.7" y="173.2">PROJETO DE FORMATURA</text>
<text x="219.7" y="175.7">INTEP</text>
</g>
<g font-size="1.8">
<text x="63.8" y="5.8">1</text>
<text x="90.2" y="5.8">3</text>
<text x="68.7" y="7">VI</text>
<text x="83.9" y="7">VO</text>
<text x="113.1" y="7">+5V</text>
<text x="219.7" y="9.6">+5S</text>
<text x="14" y="16">1</text>
<text x="14" y="13.4">2</text>
<text x="76.9" y="17.6" transform="rotate(-90 76.9 17.6)">2</text>
<text x="78.1" y="12.8" transform="rotate(-90 78.1 12.8)">GND</text>
<text x="79.9" y="18.2">7805</text>
<text x="123.9" y="22.9" transform="rotate(-90 123.9 22.9)">VSS</text>
<text x="126.4" y="22.9" transform="rotate(-90 126.4 22.9)">VDD</text>
<text x="128.9" y="22.9" transform="rotate(-90 128.9 22.9)">VEE</text>
<text x="133.9" y="22.9" transform="rotate(-90 133.9 22.9)">RS</text>
<text x="136.5" y="22.9" transform="rotate(-90 136.5 22.9)">RW</text>
<text x="139" y="22.9" transform="rotate(-90 139 22.9)">E</text>
<text x="144.1" y="22.9" transform="rotate(-90 144.1 22.9)">D0</text>
<text x="146.6" y="22.9" transform="rotate(-90 146.6 22.9)">D1</text>
<text x="149.2" y="22.9" transform="rotate(-90 149.2 22.9)">D2</text>
<text x="151.7" y="22.9" transform="rotate(-90 151.7 22.9)">D3</text>
<text x="154.3" y="22.9" transform="rotate(-90 154.3 22.9)">D4</text>
<text x="156.8" y="22.9" transform="rotate(-90 156.8 22.9)">D5</text>
<text x="159.3" y="22.9" transform="rotate(-90 159.3 22.9)">D6</text>
<text x="161.9" y="22.9" transform="rotate(-90 161.9 22.9)">D7</text>
<text x="241.6" y="21.1">1</text>
<text x="241.6" y="23.6">2</text>
<text x="48.5" y="24.5">1000uF</text>
<text x="66.3" y="24.5">100nF</text>
<text x="99.3" y="24.5">100nF</text>
<text x="109.5" y="24.5">10uF</text>
<text x="115.6" y="29.9">+5S</text>
<text x="122.7" y="27.7" transform="rotate(-90 122.7 27.7)">1</text>
<text x="125.2" y="27.7" transform="rotate(-90 125.2 27.7)">2</text>
<text x="127.7" y="27.7" transform="rotate(-90 127.7 27.7)">3</text>
<text x="132.7" y="27.7" transform="rotate(-90 132.7 27.7)">4</text>
<text x="135.3" y="27.7" transform="rotate(-90 135.3 27.7)">5</text>
<text x="137.8" y="27.7" transform="rotate(-90 137.8 27.7)">6</text>
<text x="142.9" y="27.7" transform="rotate(-90 142.9 27.7)">7</text>
<text x="145.4" y="27.7" transform="rotate(-90 145.4 27.7)">8</text>
<text x="148" y="27.7" transform="rotate(-90 148 27.7)">9</text>
<text x="150.5" y="28.7" transform="rotate(-90 150.5 28.7)">10</text>
<text x="153.1" y="28.7" transform="rotate(-90 153.1 28.7)">11</text>
<text x="155.6" y="28.7" transform="rotate(-90 155.6 28.7)">12</text>
<text x="158.1" y="28.7" transform="rotate(-90 158.1 28.7)">13</text>
<text x="160.7" y="28.7" transform="rotate(-90 160.7 28.7)">14</text>
<text x="181.6" y="28.7">OCS1</text>
<text x="194.2" y="32.2">470</text>
<text x="90.2" y="40">+5S</text>
<text x="117.1" y="39.8">220uF</text>
<text x="167.9" y="36.3">1</text>
<text x="179.1" y="36.3">2</text>
<text x="181.6" y="36.3">OCS2</text>
<text x="218.6" y="39.8">BC337</text>
<text x="170.4" y="44.9">33pF 33pF</text>
<text x="196.6" y="42.5">1k</text>
<text x="61.3" y="49">1</text>
<text x="66.1" y="50.2">VI</text>
<text x="81.4" y="50.2">VO</text>
<text x="87.7" y="49">3</text>
<text x="75.6" y="56" transform="rotate(-90 75.6 56)">GND</text>
<text x="130.8" y="54.1">RS</text>
<text x="141" y="54.1">EN</text>
<text x="153.7" y="54.1">D4</text>
<text x="156.2" y="54.1">D5</text>
<text x="158.7" y="54.1">D6</text>
<text x="161.3" y="54.1">D7</text>
<text x="212.1" y="55.3">+5S</text>
<text x="74.4" y="60.8" transform="rotate(-90 74.4 60.8)">2</text>
<text x="79.9" y="61.4">7805</text>
<text x="99.3" y="60.1">220uF</text>
<text x="125.8" y="62.9">+5V</text>
<text x="151.1" y="60.4">+5V</text>
<text x="181.6" y="64.2">RFT</text>
<text x="21.7" y="68">+5V</text>
<text x="39.4" y="68">+5V</text>
<text x="46.9" y="67.9">47k</text>
<text x="241.6" y="69.3">1</text>
<text x="241.6" y="71.9">2</text>
<text x="14" y="76.9">2</text>
<text x="14" y="74.4">3</text>
<text x="38.4" y="76.9">3</text>
<text x="43.9" y="72.5" transform="rotate(-90 43.9 72.5)">8</text>
<text x="69.7" y="78">150k</text>
<text x="108" y="74.4">TPT</text>
<text x="125.8" y="75.3">10k</text>
<text x="155.1" y="72.8">1000uF</text>
<text x="194.2" y="77.9">470</text>
<text x="14" y="79.5">1</text>
<text x="38.4" y="82">2</text>
<text x="54.7" y="79.5">1</text>
<text x="115.6" y="82">OCS1</text>
<text x="123.8" y="82">13</text>
<text x="129.5" y="83.2">OSC1/CLKI</text>
<text x="141" y="79.3">11</text>
<text x="146" y="79.3">32</text>
<text x="147" y="83.2">RC0/T1OSO/T1CKI</text>
<text x="153.4" y="79.6">PIC18F452</text>
<text x="166.4" y="82">15</text>
<text x="171.4" y="82">SWT_1</text>
<text x="181.6" y="79.5">IRG</text>
<text x="29.2" y="88">150k</text>
<text x="43.9" y="88.7" transform="rotate(-90 43.9 88.7)">4</text>
<text x="49.8" y="85.9">LM358</text>
<text x="84.1" y="85.5">100nF</text>
<text x="115.6" y="89.6">TPT</text>
<text x="115.6" y="84.6">VPP</text>
<text x="124.8" y="84.6">1</text>
<text x="124.8" y="89.6">2</text>
<text x="129.5" y="85.8">MCLR/VPP</text>
<text x="147" y="85.8">RC1/T1OSI/CCP2A</text>
<text x="153.8" y="88.3">RC2/CCP1</text>
<text x="166.4" y="87.1">17</text>
<text x="166.4" y="89.6">18</text>
<text x="166.4" y="84.6">16</text>
<text x="171.4" y="84.6">SWT_2</text>
<text x="171.4" y="87.1">SWT_3</text>
<text x="171.4" y="89.6">SWT_4</text>
<text x="196.6" y="88.2">1k</text>
<text x="218.6" y="85.5">BC337</text>
<text x="36.9" y="93">10k</text>
<text x="115.6" y="92.1">RHS</text>
<text x="124.8" y="92.1">3</text>
<text x="124.8" y="94.6">4</text>
<text x="129.5" y="90.8">RA0/AN0</text>
<text x="129.5" y="93.3">RA1/AN1</text>
<text x="129.5" y="95.8">RA2/AN2/VREF-</text>
<text x="150.9" y="90.8">RC3/SCK/SCL</text>
<text x="151.4" y="93.3">RC4/SDI/SDA</text>
<text x="154.7" y="95.8">RC5/SDO</text>
<text x="166.4" y="92.1">23</text>
<text x="166.4" y="94.6">24</text>
<text x="171.4" y="92.1">NIVEL</text>
<text x="181.6" y="94.6">UMD</text>
<text x="115.6" y="97.2">RHA</text>
<text x="124.8" y="97.2">5</text>
<text x="124.8" y="99.7">6</text>
<text x="129.5" y="98.4">RA3/AN3/VREF+</text>
<text x="129.5" y="100.9">RA4/T0CKI</text>
<text x="153.2" y="100.9">RC7/RX/DT</text>
<text x="153.3" y="98.4">RC6/TX/CK</text>
<text x="166.4" y="97.2">25</text>
<text x="166.4" y="99.7">26</text>
<text x="171.4" y="99.6">RX</text>
<text x="171.4" y="97">TX</text>
<text x="212.1" y="100.9">+5S</text>
<text x="108" y="102.3">RHS</text>
<text x="108" y="107.3">RHA</text>
<text x="115.6" y="104.8">OCS2</text>
<text x="123.8" y="104.8">14</text>
<text x="124.8" y="102.3">7</text>
<text x="129.5" y="103.5">RA5/AN4/SS/LVDIN</text>
<text x="129.5" y="106">RA6/OSC2/CLKO</text>
<text x="154" y="106">RD0/PSP0</text>
<text x="166.4" y="104.8">19</text>
<text x="166.4" y="107.3">20</text>
<text x="21.7" y="108.5">+5V</text>
<text x="102.9" y="112.4">SWT_1</text>
<text x="123.8" y="109.9">33</text>
<text x="123.8" y="112.4">34</text>
<text x="129.5" y="111.1">RB0/INT0</text>
<text x="129.5" y="113.6">RB1/INT1</text>
<text x="154" y="108.5">RD1/PSP1</text>
<text x="154" y="111.1">RD2/PSP2</text>
<text x="154" y="113.6">RD3/PSP3</text>
<text x="166.4" y="109.9">21</text>
<text x="166.4" y="112.4">22</text>
<text x="171.4" y="109.9">AQC</text>
<text x="171.4" y="112.4">RFT</text>
<text x="14" y="120">1</text>
<text x="14" y="117.5">2</text>
<text x="14" y="115">3</text>
<text x="71.8" y="116.2">+5V</text>
<text x="89.6" y="116.2">+5V</text>
<text x="102.9" y="117.5">SWT_2</text>
<text x="115.6" y="115">RS</text>
<text x="115.6" y="117.5">EN</text>
<text x="115.6" y="120">D4</text>
<text x="123.8" y="115">35</text>
<text x="123.8" y="117.5">36</text>
<text x="123.8" y="120">37</text>
<text x="129.5" y="116.2">RB2/INT2</text>
<text x="129.5" y="118.7">RB3/CCP2B</text>
<text x="154" y="116.2">RD4/PSP4</text>
<text x="154" y="118.7">RD5/PSP5</text>
<text x="166.4" y="115">27</text>
<text x="166.4" y="117.5">28</text>
<text x="166.4" y="120">29</text>
<text x="171.4" y="115">IRG</text>
<text x="171.4" y="117.5">UMD</text>
<text x="241.6" y="117.5">1</text>
<text x="241.6" y="120">2</text>
<text x="29.2" y="126">470k</text>
<text x="34.2" y="121.1">150k</text>
<text x="115.6" y="122.6">D5</text>
<text x="115.6" y="125.1">D6/PGC</text>
<text x="123.8" y="122.6">38</text>
<text x="123.8" y="125.1">39</text>
<text x="129.5" y="121.2">RB4</text>
<text x="129.5" y="123.8">RB5/PGM</text>
<text x="154" y="121.2">RD6/PSP6</text>
<text x="154" y="123.8">RD7/PSP7</text>
<text x="166.4" y="122.6">30</text>
<text x="171.4" y="122.6">ALERTA</text>
<text x="194.2" y="123.5">470</text>
<text x="51.1" y="128.6">100nF</text>
<text x="74.8" y="128.7">10k</text>
<text x="92.6" y="128.7">10k</text>
<text x="115.6" y="127.7">D7/PGD</text>
<text x="123.8" y="127.7">40</text>
<text x="129.5" y="126.3">RB6/PGC</text>
<text x="129.5" y="128.9">RB7/PGD</text>
<text x="151.7" y="131.4">RE1/WR/AN6</text>
<text x="152.1" y="128.9">RE0/RD/AN5</text>
<text x="166.4" y="127.7">8</text>
<text x="166.4" y="130.2">9</text>
<text x="218.6" y="131.1">BC337</text>
<text x="115.6" y="136.5">+5V</text>
<text x="128.3" y="137.8">VPP</text>
<text x="152.2" y="133.9">RE2/CS/AN7</text>
<text x="153.7" y="137.7">12</text>
<text x="158.7" y="137.7">31</text>
<text x="166.4" y="132.7">10</text>
<text x="196.6" y="133.8">1k</text>
<text x="204.5" y="136.5">+5V</text>
<text x="234.9" y="136.5">+5V</text>
<text x="134.9" y="140.4">1</text>
<text x="134.9" y="142.9">2</text>
<text x="181.6" y="140.4">NIVEL</text>
<text x="199.2" y="144">10k</text>
<text x="241.6" y="142.9">1</text>
<text x="21.7" y="144.1">+5V</text>
<text x="71.8" y="149.2">+5V</text>
<text x="89.6" y="149.2">+5V</text>
<text x="102.9" y="145.4">SWT_3</text>
<text x="128.3" y="148">PGD</text>
<text x="134.9" y="145.4">3</text>
<text x="134.9" y="148">4</text>
<text x="171.4" y="148">1</text>
<text x="171.4" y="145.4">2</text>
<text x="174" y="145.3">RX</text>
<text x="174" y="147.8">TX</text>
<text x="241.6" y="145.4">2</text>
<text x="14" y="155.6">1</text>
<text x="14" y="153.1">2</text>
<text x="14" y="150.5">3</text>
<text x="102.9" y="150.5">SWT_4</text>
<text x="128.3" y="150.5">PGC</text>
<text x="134.9" y="150.5">5</text>
<text x="143.3" y="153.1">ICSP</text>
<text x="163.6" y="153.1">Serial</text>
<text x="29.2" y="161.6">150k</text>
<text x="34.2" y="156.7">150k</text>
<text x="74.8" y="161.7">10k</text>
<text x="92.6" y="161.7">10k</text>
<text x="133.3" y="158.1">ALERTA</text>
<text x="158.7" y="158.1">AQC</text>
<text x="204.7" y="160.7">BC337</text>
<text x="211.9" y="156.7">470k</text>
<text x="237.4" y="156.5">10k</text>
<text x="51.1" y="164.1">100nF</text>
<text x="170.4" y="163.2">1</text>
<text x="170.4" y="165.8">2</text>
<text x="123.1" y="169.4">470</text>
<text x="148.4" y="169.4">470</text>
<text x="192" y="170.9">BC337</text>
<text x="209.5" y="168.3">Draw by: Henrique Xavier</text>
</g>
</svg>
